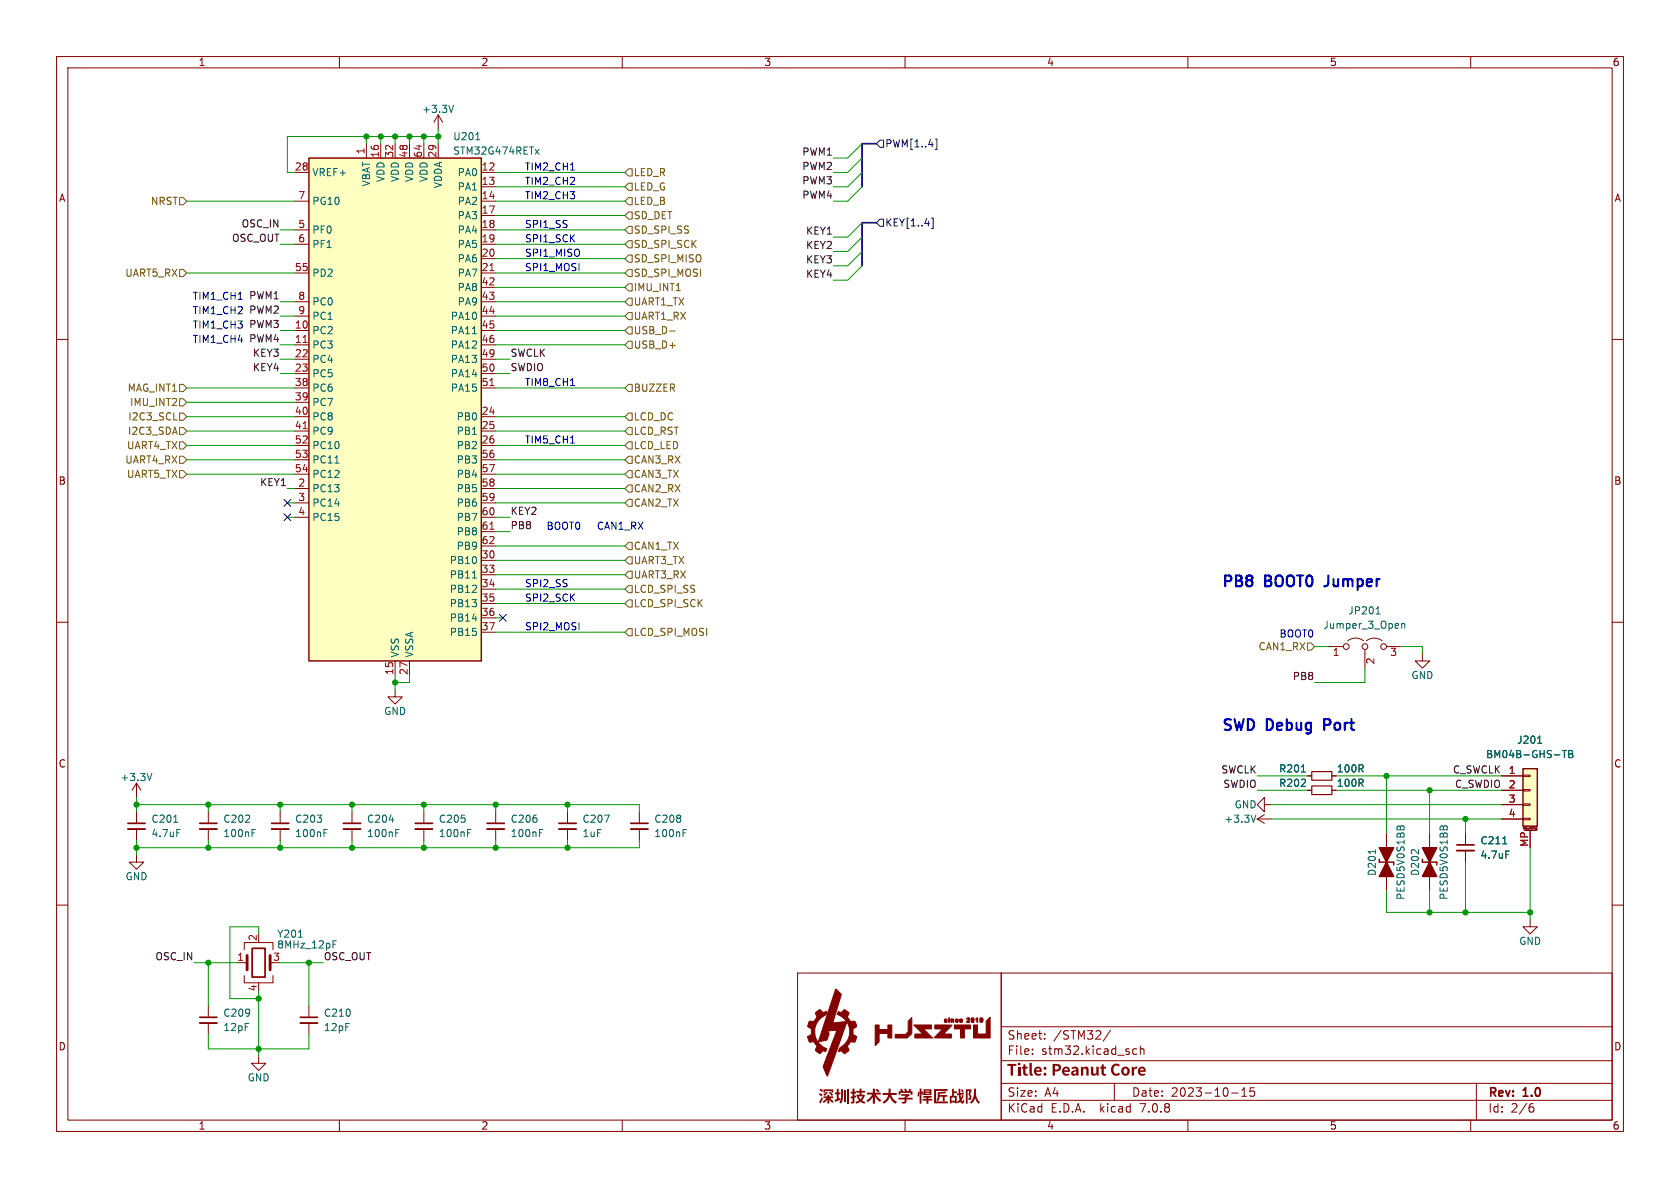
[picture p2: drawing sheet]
<svg xmlns="http://www.w3.org/2000/svg" width="297mm" height="210mm" viewBox="0 0 297 210" stroke-linecap="round" stroke-linejoin="round" font-family="sans-serif">
<g fill="none" stroke="#840000" stroke-width=".18">
<path d="M10 10h277v190h-277zM12 12h273v186h-273zM60 10v2M110 10v2M160 10v2M210 10v2M260 10v2M10 60h2M285 60h2M10 110h2M285 110h2M10 160h2"/>
<path d="M285 160h2M177 172h108v26h-108zM60 198v2M110 198v2M160 198v2M177 194.5h108M177 191.5h108M177 187.5h108M210 198v2M217.7 193.2h1.2M219.5 193.8h.9M219.5 192.7l.5-.4v1.5"/>
<path d="M221.7 192.3h-.7v.7l.2-.1h.5l.1 .3-.1 .5-.2 .1-.5-.1M260 198v2M270.6 195.7h.3l.3 .3-.1 .5-.5 .1M271 195.1l-.4 .1"/>
</g>
<g fill="#840000">
<path d="M178.1 188.1h1.6v.3h-.6v1.7h-.4v-1.7h-.6z"/>
<path d="M181 188.2h.3v.4h.4v.3h-.4v.7l.1 .2h.3v.3h-.5l-.3-.2v-1h-.2v-.3h.2z"/>
<path d="M182 187.9h.4v1.8l.1 .1v.4l-.3-.1-.2-.2z"/>
<path d="M186.1 188.1h1.1l.4 .5-.1 .4-.2 .2-.8 .2v.7h-.4v-1.7h.4v.7l.5-.1 .2-.4-.3-.2h-.8z"/>
<path d="M194.8 188.2h.3v.4h.4v.3h-.4v.7l.1 .2h.3l.1 .3h-.5l-.3-.2-.1-1h-.2v-.3h.2z"/>
<path d="M196.7 188.3l.7-.3 .6 .3-.2 .2-.3-.1h-.4l-.3 .6 .2 .6 .4 .2 .4-.2 .2 .3-.2 .2h-.7l-.5-.4-.2-.8z"/>
<circle cx="180.2" cy="188.1" r=".23"/>
</g>
<path d="M141 172h36v26h-36zM177 181.5h108M182.5 186.3v.1M182.5 185.5v.1M184.7 183.6v.1M184.7 182.8v.1M196.3 182.1l-1.3 2M197 191.5v3M201 185.5l-.5-.1-.3 .3v.4l.2 .2h.6M201.6 185.5l.2-.1 .4 .1v.9M201.6 184.9v1.5M261 191.5v6.5" fill="none" stroke="#840000" stroke-width=".18"/>
<g fill="#840000" stroke="#840000" stroke-width=".18">
<path d="M147.8 174.8l.9 1-1.4 5 2.3-.3a3.4 3.4 0 0 0-1.6-1.2 .39 .39 0 0 1 .2-.4 .39 .39 0 0 1 .5 .1l.6-.5 .3 .2 .5 .4-.3 .7a1.07 1.07 0 0 0 .8 .8 .67 .67 0 0 1 .7 .2 .67 .67 0 0 1 0 .8l-.5 .3v.5a.77 .77 0 0 0 .7 .9l-.1 .4a.54 .54 0 0 1-.3 .5 .54 .54 0 0 1-.6 0l-.7 .8 .3 .7-.3 .3a.41 .41 0 0 1-.4 .3 .41 .41 0 0 1-.4-.3l-.3-.3-.3 .2a.57 .57 0 0 1 .3-.8 3.2 3.2 0 0 0 1-4.5l-3.4 9.6-.3-.5a1.51 1.51 0 0 1-.3-1.6l2.2-6-1.6 .2 .3 .4-.2 .6a.65 .65 0 0 1-.8 .7l-.9 .2z"/>
<path d="M144.3 178.9l.6-.5 .6 .6 .6-.2a.65 .65 0 0 1-.4 .8 3.2 3.2 0 0 0-1.7 3.1 3.2 3.2 0 0 0 2.2 2.7l-.3 .5a.69 .69 0 0 0-.9 .3 .76 .76 0 0 1-.7-.4 .76 .76 0 0 1 .1-.9l-.5-.8-.7 .1-.2-.1-.2-.9 .6-.3v-1l-.3-.2a.37 .37 0 0 1-.3-.3 .37 .37 0 0 1 .1-.4 .5 .5 0 0 1 .3-.5 .5 .5 0 0 1 .5 .1l.8-.8-.3-.6z"/>
<path d="M154.7 181.2h.7v.8h1.6v-.8h.7v2.3h-.7v-.8h-1.6v1.5l-.7 .6z"/>
<path d="M161.2 179.9v2.8l-.8 .8h-2.1v-.7h1.8l.4-.4 .1-1.9z"/>
<path d="M161.5 181.2h3.2v.7h-1.4l1.6 1.6h-3.2v-.7h1.4z"/>
<path d="M165.3 181.2h3l-1.5 1.6h1.4v.7h-3l1.4-1.6h-1.3z"/>
<path d="M168.7 181.2h2.9v.7h-1.1v1.6h-.7v-1.6h-1.1z"/>
<path d="M172.1 181.2h.7v1.6h1.5v-2.3l.7-.7v3.7h-2.9z"/>
<path d="M167 180.2l.3-.1 .1 .2a.27 .27 0 0 1 0 .4 .27 .27 0 0 1-.4 0l-.1-.1 .3-.1-.2-.2h.3h-.3z"/>
<path d="M167.7 180.2h.2l-.1 .5a.34 .34 0 0 1-.1-.5z"/>
<path d="M168.1 180.1h.5v.7l-.2-.5-.1 .4h-.2z"/>
<path d="M169 180.2h.4v.2h-.3v.2l.3-.1a.25 .25 0 0 1-.2 .3 .25 .25 0 0 1-.3-.2z"/>
<path d="M169.6 180.2l.3-.1 .2 .1 .1 .3h-.4l.4 .1-.3 .2a.32 .32 0 0 1-.3-.5h.3h-.3z"/>
<path d="M170.9 180h.5v.3l-.3 .3 .3 .1h-.5l.3-.5v-.1l-.3 .1z"/>
<path d="M171.7 180l.1-.1a.45 .45 0 0 1 .4 .4 .45 .45 0 0 1-.2 .5l-.3-.2v-.2h.1l.2 .2v-.3l-.1-.2-.1 .3h-.1z"/>
<path d="M172.6 180.1l.2-.2a.64 .64 0 0 1-.1 .8v-.5h-.2z"/>
<path d="M173.3 180a.39 .39 0 0 1 .5 .1 .39 .39 0 0 1-.1 .5l-.2 .2-.3-.2 .4-.1h-.4h.2l-.2-.3 .3 .1 .1-.1-.1-.1-.3 .1z"/>
<path d="M167.8 179.9v.1z"/>
</g>
<g fill="#840000">
<path d="M145.6 192.6h1.7v.5h-.3v-.2h-1.1v.2h-.3z"/>
<path d="M146.1 193l.3 .1-.6 .6-.3-.2z"/>
<path d="M146.5 193.1l.2-.1 .6 .6-.3 .1z"/>
<path d="M145 192.5l.5 .2-.2 .3-.4-.3z"/>
<path d="M144.9 193.2l.5 .3-.1 .3-.5-.3z"/>
<path d="M145.3 193.9l.2 .3-.4 .9-.3-.3z"/>
<path d="M145.6 193.8h.7v-.3h.3v.3h.7v.3h-.5l.6 .6-.2 .3-.6-.6v.7h-.3v-.7l-.5 .5a.15 .15 0 0 1-.2 .1 .15 .15 0 0 1-.1-.2l-.1-.1 .7-.6h-.5z"/>
</g>
<path d="M149.4 192.7v2" fill="none" stroke="#840000" stroke-width=".32"/>
<path d="M149.9 192.5v2.6" fill="none" stroke="#840000" stroke-width=".34"/>
<g fill="#840000">
<path d="M148.7 192.5h.3l-.1 2.1a.27 .27 0 0 1 0 .3 .27 .27 0 0 1-.3 .1 .19 .19 0 0 1-.2-.2 .19 .19 0 0 1 .1-.2l.2-.6z"/>
<path d="M147.9 192.5h.4v.6h.3v.3h-.3v.8l.2-.1 .1 .3-.9 .4-.1-.4 .3-.1v-.9h-.3v-.3h.3z"/>
<path d="M151.4 192.8h.6v-.4h.3v.4h.6v.3h-.6v.4l.6 .1-.3 .7a.24 .24 0 0 0-.1 .3 .24 .24 0 0 0 .3 .1l.2 .1-.2 .3-.7-.3-.7 .3-.2-.3 .7-.3-.4-.7h.3l.1 .2a.24 .24 0 0 0 .2 .3 .24 .24 0 0 0 .3-.3l.1-.2h-1.1v-.3h.6v-.4h-.6z"/>
<path d="M150.7 192.4h.4v.6h.2v.3h-.2v.4h.2l.1 .3h-.3l-.1 .9-.2 .2a.22 .22 0 0 1-.3 0 .22 .22 0 0 1-.1-.3l.3-.1v-.6l-.3 .1v-.3l.3-.1v-.5h-.3v-.3h.3z"/>
<path d="M154.8 192.7l.2-.2 .5 .4-.3 .2z"/>
<path d="M153.3 193.1h1v-.7h.4v.7h1v.4h-.9l.7 .7a.23 .23 0 0 1 .2 .2 .23 .23 0 0 1 0 .2 .2 .2 0 0 1-.2 .2 .2 .2 0 0 1-.2-.2l-.6-.8v1.3h-.4v-1.2l-.6 .7a.24 .24 0 0 1-.3 .2 .24 .24 0 0 1-.2-.3l.6-.5 .4-.5h-.9z"/>
<path d="M156 193.2h1.1v-.8h.4l-.1 .8h1.1v.4h-1l.3 .6 .5 .4a.23 .23 0 0 1 .2 .2 .23 .23 0 0 1-.1 .3l-.7-.5-.4-.7-.6 .9a.36 .36 0 0 1-.6 .2l-.1-.2 .7-.5 .3-.7h-1z"/>
<path d="M159.3 193.4h1.4l.2 .2-.7 .5h1.1v.3h-1.1v.6l-.7 .1-.1-.3h.5v-.4h-1.1v-.3h1.1v-.2l.3-.2h-.9z"/>
<path d="M159.1 192.6l.3-.1 .2 .3-.1 .1h.5l-.2-.4 .3-.1 .2 .4-.1 .1h.3l.3-.4 .3 .1-.2 .3h.4v.6h-.3v-.3h-1.8v.3h-.3v-.6h.4z"/>
<path d="M163.2 193.7h1.5v.3h-.6v.2h.7v.4h-.7v.5h-.3v-.5h-.7v-.4h.7v-.2h-.6z"/>
<path d="M162.6 192.4h.3v.6l.2-.1 .2 .5v-.2h.3v.1h.7v-.1h-1v-.4h.3v.2h.7v-.2h-1v-.2h1.4v1h-1.4v-.1l-.3 .1-.1-.4v1.9h-.3z"/>
<path d="M162.3 193h.3l-.2 .8h-.2z"/>
<path d="M165.8 193.1l1.3-.2 .2 .3-1.2 .1v.3h1.4v.3h-.5v.8h-.3v-.8h-.6l-.2 .6a.19 .19 0 0 1-.2 .1 .19 .19 0 0 1 0-.3z"/>
<path d="M165.1 192.5h2.4v.3h-2v1.9h2.1v.3h-2.5z"/>
<path d="M168.3 192.5h.3v.4h.6v.3h-.6v.5h.5v1.1l.5-.4-.1-.8h-.3v-.3h.3v-.8h.3v.7l.6-.1v.3l-.6 .1 .1 .6 .2-.6 .3 .2-.4 .8 .1 .2 .1-.4 .1 .1a.37 .37 0 0 1 0 .6 .37 .37 0 0 1-.6-.3l-.1 .2a.23 .23 0 0 1-.3 .1 .23 .23 0 0 1-.2-.2v.2h-.3v-.1h-.6v.2h-.3v-1.1h.3v.6h.6v-.6h-.9v-.3h.4z"/>
<path d="M169.9 192.7l.2-.2 .3 .4-.3 .2z"/>
<path d="M170.7 192.6l.8-.1 .3 .2-.3 .7 .2 .4v.4l-.2 .2-.3 .1-.1-.4 .3-.1-.2-.5 .2-.6h-.3v2.2h-.4z"/>
<path d="M172.2 192.5h.3l.1 1.3 .3 .6 .4 .5h-.1a.2 .2 0 0 1-.3 .2 .2 .2 0 0 1-.1-.2l-.4-.8-.4 .8a.23 .23 0 0 1-.3 .2 .23 .23 0 0 1-.2-.3l.6-.8z"/>
</g>
<g fill="none" stroke="#840000" stroke-width=".18">
<path d="M52.1 30.5h2.5M52.1 35.6h2.5M64.8 25.4v2.5M67.3 25.4v2.5M69.8 25.4v2.5M72.4 25.4v2.5M74.9 25.4v2.5M77.5 20.3l-.8 1.3M77.5 20.3v2.6M77.5 25.4v2.5M77.5 20.3l.7 1.3M85.1 30.5h2.5"/>
<path d="M85.1 33h2.5M85.1 35.6h2.5M85.1 38.1h2.5M52.1 58.4h2.5M52.1 40.6h2.5M52.1 43.2h2.5M52.1 48.3h2.5M52.1 53.3h2.5M52.1 55.9h2.5M85.1 58.4h2.5M85.1 40.6h2.5M85.1 43.2h2.5"/>
<path d="M85.1 45.7h2.5M85.1 48.3h2.5M85.1 50.8h2.5M85.1 53.3h2.5M85.1 55.9h2.5M52.1 61h2.5M52.1 63.5h2.5M52.1 66h2.5M52.1 73.7h2.5M52.1 76.2h2.5M52.1 78.7h2.5M52.1 68.6h2.5"/>
<path d="M52.1 71.1h2.5M85.1 61h2.5M85.1 63.5h2.5M85.1 66h2.5M85.1 73.7h2.5M85.1 76.2h2.5M85.1 78.7h2.5M85.1 68.6h2.5M52.1 86.4h2.5M52.1 88.9h2.5M52.1 91.4h2.5M52.1 81.3h2.5"/>
<path d="M52.1 83.8h2.5M85.1 86.4h2.5M85.1 88.9h2.5M85.1 99.1h2.5M85.1 91.4h2.5M85.1 81.3h2.5M85.1 83.8h2.5M85.1 94h2.5M85.1 96.5h2.5M69.8 116.8v2.6M72.4 116.8v2.6M85.1 101.6h2.5"/>
<path d="M85.1 104.1h2.5M85.1 106.7h2.5M85.1 109.2h2.5M85.1 111.8h2.5M234.9 114.3h2.6M238.3 113.3a2.26 2.26 0 0 1 2.7 0M241.3 114.8v3.3M241.6 113.3a2.26 2.26 0 0 1 2.7 0M245.1 114.3h2.5M251.5 115.6v1.2h1.2l-1.2 1.3-1.3-1.3h1.3M24.1 138.4l-.7 1.3M24.1 138.4v2.6"/>
<path d="M24.1 138.4l.8 1.3M69.8 121.9v1.3h1.3l-1.3 1.3-1.2-1.3h1.2M231.1 137.2h.8M231.1 139.7h.8M235.5 137.2h.7M235.5 139.7h.7M265.4 137.2h3.8M265.4 139.7h3.8M269.2 139.6h1.3v.2h-1.3zM269.2 137h1.3v.3h-1.3zM24.1 151.1v1.3h1.3l-1.3 1.3-1.2-1.3h1.2M24.1 143.5v2"/>
<path d="M24.1 146.6v2M36.8 143.5v2M36.8 146.6v2M49.5 143.5v2M49.5 146.6v2M62.2 143.5v2M62.2 146.6v2M74.9 143.5v2M74.9 146.6v2M87.6 143.5v2M87.6 146.6v2M100.3 143.5v2"/>
<path d="M100.3 146.6v2M113 143.5v2M113 146.6v2M222.2 144.8l1.3 .7M222.2 144.8h2.6M223.5 142.2v-1.2l-1.3 1.2 1.3 1.3v-1.3h1.3M223.5 144l-1.3 .8M245.1 147.3v2.6M245.1 151.1v2.6M245.1 154.9v2.6M252.7 147.3v2.6M252.7 151.1v2.6"/>
<path d="M252.7 154.9v2.6M259.1 147.3v2.1M259.1 150.4v2M265.4 144.8h3.8M265.4 142.2h3.8M269.2 144.7h1.3v.2h-1.3zM269.2 142.1h1.3v.3h-1.3zM269.3 146.6v-.4l.1 .3 .2-.3v.4M269.5 146.8h2M270.5 146.8v3.1M270.8 146.2v.3M271 146.2h.1"/>
<path d="M271 146.2v.1M271.5 146.7h.2M271.5 146.4v.2h.2M271.6 146.4h-.1M271.7 146.3l-.1 .1M271.7 146.3v.1M271.7 146.7h.1M271.7 146.3v.4M271.7 146.6h.1M36.8 177.8v2M41.9 170.2h1.8M43.2 172.5v1.2h5.1v-1.2"/>
<path d="M43.2 167.9v-1.3h5.1v1.3M45.7 173.7v.3M54.6 177.8v2M270.5 162.6v1.2h1.3l-1.3 1.3-1.3-1.3h1.3M36.8 180.8v2.1M45.7 186.7v1.3h1.3l-1.3 1.2-1.3-1.2h1.3M54.6 180.8v2.1"/>
<circle cx="238" cy="114.3" r=".51"/>
<circle cx="241.3" cy="114.3" r=".51"/>
<circle cx="244.6" cy="114.3" r=".51"/>
</g>
<path d="M231.9 136.4h3.6v1.5h-3.6zM231.9 138.9h3.6v1.6h-3.6z" fill="none" stroke="#840000" stroke-width=".2"/>
<g fill="none" stroke="#006464" stroke-width=".18">
<path d="M80.2 18.6l-.4 1.3M84.1 24.7h.7M94.6 26.4l.7 .8M95.3 26.4l-.7 .8M83.5 59h.7M59.2 81.9h.7M83.5 102.2h.7M243.3 108.5h.7M243.5 107.4l.1-.1v1.2M247.8 110.2v.9M247.8 110.3l.2-.1 .3 .1v.8M26.9 136.7l-.5 1.3"/>
<path d="M230.1 136.5h.7M271.8 131.4h.8M276.2 132.7h.7M276.6 132.7v1.2M277.3 132.7h.5l.2 .2-.2 .4 .2 .1 .1 .3-.3 .2h-.5zM277.3 133.3h.5M30.7 145.4h.7M31.3 146.6h.6M44.6 146.6h.6M44.6 147.2h.4M57.3 146.6h.6M57.3 147.2h.4"/>
<path d="M68.8 144.9h.8M70 146.6h.6M70 147.2h.4M82.7 146.6h.6M82.7 147.2h.4M95.4 146.6h.6M95.4 147.2h.4M106.9 144.1h.8l-.5 1.3M120.8 146.6h.6M120.8 147.2h.4M222 144.1l-.4 1.3M243.1 150.2v.7"/>
<path d="M248.2 146.2l-.1-.2h-.3l-.2 .3-.3-.3-.3 .3M255.8 146.2l-.1-.2h-.3l-.2 .3-.3-.3-.3 .3M265.7 149.2h.7M266.2 150.4h.6M52.8 165.7h.7M58.9 166.9h.4M58.9 166.3h.6"/>
</g>
<path d="M22.6 145.5h3.1M35.3 145.5h3.1M48 145.5h3.1M60.7 145.5h3.1M73.4 145.5h3.1M86.1 145.5h3.1M98.8 145.5h3.1M111.5 145.5h3.1M257.6 149.4h3M35.3 179.8h3.1M44.6 167.6h2.3v5.1h-2.3zM53.1 179.8h3" fill="none" stroke="#840000" stroke-width=".3"/>
<path d="M43.7 168.9v2.6M47.8 168.9v2.6" fill="none" stroke="#840000" stroke-width=".51"/>
<path d="M54.6 27.9h30.5v88.9h-30.5zM269.2 135.9h2.6v10.2h-2.6zM243.8 152.4h2.6v.5M251.5 152.4h2.5v.5" fill="none" stroke="#840000" stroke-width=".25"/>
<g fill="#840000" stroke="#840000" stroke-width=".25">
<path d="M245.1 152.4l1.3 2.5h-2.6z"/>
<path d="M243.8 149.9h2.6l-1.3 2.5z"/>
<path d="M252.7 152.4l1.3 2.5h-2.5z"/>
<path d="M251.5 149.9h2.5l-1.3 2.5z"/>
</g>
<path d="M22.6 146.6h3.1M35.3 146.6h3.1M48 146.6h3.1M60.7 146.6h3.1M73.4 146.6h3.1M86.1 146.6h3.1M98.8 146.6h3.1M111.5 146.6h3.1M257.6 150.4h3M35.3 180.8h3.1M53.1 180.8h3" fill="none" stroke="#840000" stroke-width=".33"/>
<g fill="#ffffc2" stroke="#ffffc2" stroke-width=".18">
<path d="M269.2 135.9h2.6v10.2h-2.6z"/>
<path d="M54.6 27.9h30.5v88.9h-30.5z"/>
</g>
<path d="M86.6 47.8h.7M53.6 60.5h.7M53.6 75.8h.7M86.6 68.2h.7M86.6 93.6h.7" fill="none" stroke="#a90000" stroke-width=".18"/>
<g fill="none" stroke="#725600" stroke-width=".18">
<path d="M31.7 34.9h.7l.6 .7-.6 .6h-.7zM110.5 33l.6-.6h.7v1.3h-.7zM110.5 38.1l.6-.6h.7v1.2h-.7zM111.1 29.8h.7v1.3h-.7l-.6-.6zM111.1 34.9h.7v1.3h-.7l-.6-.6zM31.7 47.6h.7l.6 .7-.6 .6h-.7zM110.5 50.8l.6-.6h.7v1.2h-.7zM110.5 45.7l.6-.6h.7v1.3h-.7zM110.5 55.9l.6-.7h.7v1.3h-.7zM111.1 57.8h.7v1.3h-.7l-.6-.7zM111.1 40h.7v1.3h-.7l-.6-.7zM111.1 42.5h.7v1.3h-.7l-.6-.6z"/>
<path d="M111.1 52.7h.7v1.3h-.7l-.6-.7zM111.1 47.6h.7v1.3h-.7l-.6-.6zM118.4 58.5h1M30.7 74.2h.6M31.7 67.9h.7l.6 .7-.6 .6h-.7zM31.7 75.6h.7l.6 .6-.6 .6h-.7zM31.7 73h.7l.6 .7-.6 .6h-.7zM31.7 78.1h.7l.6 .6-.6 .7h-.7zM31.7 70.5h.7l.6 .6-.6 .7h-.7zM110.5 73.7l.6-.7h.7v1.3h-.7zM110.5 68.6l.6-.7h.7v1.3h-.7zM110.5 78.7l.6-.6h.7v1.3h-.7z"/>
<path d="M110.5 61l.6-.7h.7v1.3h-.7zM111.1 75.6h.7v1.2h-.7l-.6-.6zM31.7 80.6h.7l.6 .7-.6 .6h-.7zM31.7 83.2h.7l.6 .6-.6 .7h-.7zM110.5 96.5l.6-.6h.7v1.3h-.7zM110.5 83.8l.6-.6h.7v1.3h-.7zM111.1 88.3h.7v1.2h-.7l-.6-.6zM111.1 85.7h.7v1.3h-.7l-.6-.6zM111.1 80.6h.7v1.3h-.7l-.6-.6zM111.1 98.4h.7v1.3h-.7l-.6-.6zM110.5 106.7l.6-.7h.7v1.3h-.7zM111.1 103.5h.7v1.3h-.7l-.6-.7z"/>
<path d="M111.1 101h.7v1.2h-.7l-.6-.6zM111.1 111.1h.7v1.3h-.7l-.6-.6zM231.1 113.7h.7l.6 .6-.6 .6h-.7z"/>
</g>
<path d="M154.9 39.4l.7-.7h.6v1.3h-.6zM154.9 25.4l.7-.6h.6v1.2h-.6zM164.7 38.6h.3v1.8h-.3M165.3 24.6h.3v1.8h-.3M50.2 90.8l1.2 1.2M50.2 88.3l1.2 1.2M51.4 90.8l-1.2 1.2M51.4 88.3l-1.2 1.2M88.3 108.6l1.2 1.2M89.5 108.6l-1.2 1.2" fill="none" stroke="#000084" stroke-width=".18"/>
<path d="M100.9 30.1h.7M42.1 52.9h.7M100.9 68.2h.7M100.9 78.3h.7" fill="none" stroke="#0000c2" stroke-width=".18"/>
<path d="M234.1 103.6h.2M234.1 128.1h.7M234.8 127.1h-.7v1.9" fill="none" stroke="#0000c2" stroke-width=".38"/>
<path d="M154.9 25.4h-2.5v7.6M154.9 39.4h-2.5v7.6" fill="none" stroke="#000084" stroke-width=".3"/>
<g fill="none" stroke="#009600" stroke-width=".18">
<path d="M33 35.6h19.1M64.8 24.1v1.3M67.3 24.1v1.3M69.8 24.1v1.3M72.4 24.1v1.3M74.9 24.1v1.3M77.5 22.9v2.5M77.5 24.1h-26.7v6.4h1.3M87.6 35.6h22.9M87.6 30.5h22.9M87.6 38.1h22.9M87.6 33h22.9"/>
<path d="M152.4 33l-2.5 2.6h-2.6M152.4 27.9l-2.5 2.6h-2.6M152.4 30.5l-2.5 2.5h-2.6M152.4 25.4l-2.5 2.5h-2.6M152.4 39.4l-2.5 2.5h-2.6M33 48.3h19.1M49.5 43.2h2.6M49.5 40.6h2.6M49.5 53.3h2.6M49.5 55.9h2.6M49.5 58.4h2.6M87.6 43.2h22.9"/>
<path d="M87.6 40.6h22.9M87.6 48.3h22.9M87.6 45.7h22.9M87.6 53.3h22.9M87.6 50.8h22.9M87.6 55.9h22.9M87.6 58.4h22.9M152.4 41.9l-2.5 2.6h-2.6M152.4 47l-2.5 2.5h-2.6M152.4 44.5l-2.5 2.5h-2.6M33 68.6h19.1M33 78.7h19.1"/>
<path d="M33 73.7h19.1M33 76.2h19.1M33 71.1h19.1M49.5 66h2.6M49.5 63.5h2.6M49.5 61h2.6M87.6 68.6h22.9M87.6 66h2.6M87.6 63.5h2.6M87.6 61h22.9M87.6 78.7h22.9M87.6 73.7h22.9"/>
<path d="M87.6 76.2h22.9M33 83.8h19.1M33 81.3h19.1M50.8 91.4h1.3M50.8 88.9h1.3M50.8 86.4h1.3M87.6 91.4h2.6M87.6 94h2.6M87.6 83.8h22.9M87.6 88.9h22.9M87.6 81.3h22.9M87.6 86.4h22.9"/>
<path d="M87.6 99.1h22.9M87.6 96.5h22.9M69.8 119.4v2.5M72.4 119.4v1.3h-2.6M87.6 104.1h22.9M87.6 101.6h22.9M87.6 111.8h22.9M87.6 106.7h22.9M87.6 109.2h1.3M232.4 114.3h2.5M241.3 118.1v2.6h-8.9M247.6 114.3h3.9v1.3"/>
<path d="M222.2 139.7h8.9M222.2 137.2h8.9M236.2 139.7h29.2M236.2 137.2h29.2M245.1 137.2v10.1M252.7 139.7v7.6M24.1 142.2h88.9v1.3M24.1 141v2.5M24.1 148.6v2.5M36.8 142.2v1.3M36.8 148.6v1.3M49.5 142.2v1.3"/>
<path d="M49.5 148.6v1.3M62.2 142.2v1.3M62.2 148.6v1.3M74.9 142.2v1.3M74.9 148.6v1.3M87.6 142.2v1.3M87.6 148.6v1.3M100.3 142.2v1.3M100.3 148.6v1.3M113 148.6v1.3h-88.9M224.8 142.2h40.6M224.8 144.8h40.6"/>
<path d="M245.1 157.5v3.8h25.4M252.7 157.5v3.8M259.1 144.8v2.5M259.1 152.4v8.9M270.5 149.9v12.7M34.3 170.2h7.6M36.8 170.2v7.6M45.7 165.1v-1.3h-5.1v12.7h5.1M45.7 175.3v11.4M49.5 170.2h7.6M54.6 170.2v7.6M36.8 182.9v2.5h17.8v-2.5"/>
</g>
<g fill="#009600" stroke="#009600" stroke-width=".18">
<circle cx="245.1" cy="137.2" r=".46"/>
<circle cx="252.7" cy="139.7" r=".46"/>
<circle cx="270.5" cy="161.3" r=".46"/>
<circle cx="259.1" cy="161.3" r=".46"/>
<circle cx="259.1" cy="144.8" r=".46"/>
<circle cx="252.7" cy="161.3" r=".46"/>
<circle cx="49.5" cy="149.9" r=".46"/>
<circle cx="100.3" cy="142.2" r=".46"/>
<circle cx="87.6" cy="142.2" r=".46"/>
<circle cx="100.3" cy="149.9" r=".46"/>
<circle cx="69.8" cy="120.7" r=".46"/>
<circle cx="62.2" cy="149.9" r=".46"/>
<circle cx="74.9" cy="149.9" r=".46"/>
<circle cx="87.6" cy="149.9" r=".46"/>
<circle cx="74.9" cy="142.2" r=".46"/>
<circle cx="62.2" cy="142.2" r=".46"/>
<circle cx="45.7" cy="176.5" r=".46"/>
<circle cx="36.8" cy="149.9" r=".46"/>
<circle cx="45.7" cy="185.4" r=".46"/>
<circle cx="24.1" cy="149.9" r=".46"/>
<circle cx="24.1" cy="142.2" r=".46"/>
<circle cx="54.6" cy="170.2" r=".46"/>
<circle cx="36.8" cy="170.2" r=".46"/>
<circle cx="36.8" cy="142.2" r=".46"/>
<circle cx="49.5" cy="142.2" r=".46"/>
<circle cx="69.8" cy="24.1" r=".46"/>
<circle cx="67.3" cy="24.1" r=".46"/>
<circle cx="64.8" cy="24.1" r=".46"/>
<circle cx="74.9" cy="24.1" r=".46"/>
<circle cx="72.4" cy="24.1" r=".46"/>
<circle cx="77.5" cy="24.1" r=".46"/>
</g>
<text font-size="2.8" fill="#840000" x="178" y="191.3">Title: Peanut Core</text>
<g font-size="2.7" fill="#0000c2">
<text x="215.9" y="103.9">PB8</text>
<text x="223.7" y="103.9">BOOT0</text>
<text x="235.1" y="103.9">Jumper</text>
<text x="215.9" y="129.3">SWD</text>
<text x="224" y="129.3">Debug</text>
<text x="234.9" y="129.3">Port</text>
</g>
<g font-size="2.1" fill="#840000">
<text x="178" y="184">Sheet:</text>
<text x="186.2" y="184">/STM32/</text>
<text x="178" y="186.7">File:</text>
<text x="184.1" y="186.7">stm32.kicad_sch</text>
<text x="178" y="196.9">KiCad</text>
<text x="178" y="194.1">Size:</text>
<text x="184.7" y="194.1">A4</text>
<text x="185.7" y="196.9">E.D.A.</text>
<text x="194.6" y="196.9">kicad</text>
<text x="200" y="194.1">Date:</text>
<text x="201.8" y="196.9">7.0.8</text>
<text x="207" y="194.1">2023-10-15</text>
<text x="263" y="194.3">Rev:</text>
<text x="263" y="196.9">Id:</text>
<text x="267.1" y="196.9">2/6</text>
<text x="269.4" y="194.3">1.0</text>
</g>
<g font-size="1.8" fill="#840000">
<text x="35" y="11.9">1</text>
<text x="85" y="11.9">2</text>
<text x="135" y="11.9">3</text>
<text x="185" y="11.9">4</text>
<text x="235" y="11.9">5</text>
<text x="285" y="11.9">6</text>
<text x="10.3" y="35.9">A</text>
<text x="285.3" y="35.9">A</text>
<text x="10.3" y="85.9">B</text>
<text x="285.3" y="85.9">B</text>
<text x="10.3" y="135.9">C</text>
<text x="285.3" y="135.9">C</text>
<text x="10.3" y="185.9">D</text>
<text x="285.3" y="185.9">D</text>
<text x="35" y="199.9">1</text>
<text x="85" y="199.9">2</text>
<text x="135" y="199.9">3</text>
<text x="185" y="199.9">4</text>
<text x="235" y="199.9">5</text>
<text x="285" y="199.9">6</text>
</g>
<g font-size="1.8" fill="#006464">
<text x="74.5" y="20.2">+3.3V</text>
<text x="80" y="27.5">STM32G474RETx</text>
<text x="80" y="25">U201</text>
<text x="55.1" y="31.3">VREF+</text>
<text x="65.6" y="33.1" transform="rotate(-90 65.6 33.1)">VBAT</text>
<text x="68.2" y="32.3" transform="rotate(-90 68.2 32.3)">VDD</text>
<text x="70.7" y="32.3" transform="rotate(-90 70.7 32.3)">VDD</text>
<text x="73.3" y="32.3" transform="rotate(-90 73.3 32.3)">VDD</text>
<text x="75.8" y="32.3" transform="rotate(-90 75.8 32.3)">VDD</text>
<text x="78.3" y="33.4" transform="rotate(-90 78.3 33.4)">VDDA</text>
<text x="80.8" y="31.3">PA0</text>
<text x="80.8" y="33.9">PA1</text>
<text x="55.1" y="41.5">PF0</text>
<text x="55.1" y="36.4">PG10</text>
<text x="80.8" y="36.4">PA2</text>
<text x="80.8" y="39">PA3</text>
<text x="80.8" y="41.5">PA4</text>
<text x="55.1" y="44">PF1</text>
<text x="80.8" y="44">PA5</text>
<text x="80.8" y="46.6">PA6</text>
<text x="55.1" y="49.1">PD2</text>
<text x="80.8" y="49.1">PA7</text>
<text x="80.8" y="51.7">PA8</text>
<text x="55.1" y="59.3">PC2</text>
<text x="55.1" y="54.2">PC0</text>
<text x="55.1" y="56.7">PC1</text>
<text x="79.6" y="56.7">PA10</text>
<text x="79.6" y="59.3">PA11</text>
<text x="80.8" y="54.2">PA9</text>
<text x="55.1" y="61.8">PC3</text>
<text x="55.1" y="64.4">PC4</text>
<text x="79.6" y="61.8">PA12</text>
<text x="79.6" y="64.4">PA13</text>
<text x="55.1" y="66.9">PC5</text>
<text x="55.1" y="69.4">PC6</text>
<text x="55.1" y="72">PC7</text>
<text x="79.6" y="66.9">PA14</text>
<text x="79.6" y="69.4">PA15</text>
<text x="55.1" y="74.5">PC8</text>
<text x="55.1" y="77.1">PC9</text>
<text x="80.6" y="74.5">PB0</text>
<text x="80.6" y="77.1">PB1</text>
<text x="55.1" y="79.6">PC10</text>
<text x="55.1" y="82.1">PC11</text>
<text x="80.6" y="79.6">PB2</text>
<text x="80.6" y="82.1">PB3</text>
<text x="55.1" y="87.2">PC13</text>
<text x="55.1" y="89.8">PC14</text>
<text x="55.1" y="84.7">PC12</text>
<text x="80.6" y="84.7">PB4</text>
<text x="80.6" y="87.2">PB5</text>
<text x="80.6" y="89.8">PB6</text>
<text x="55.1" y="92.3">PC15</text>
<text x="80.6" y="92.3">PB7</text>
<text x="80.6" y="94.8">PB8</text>
<text x="79.4" y="99.9">PB10</text>
<text x="80.6" y="97.4">PB9</text>
<text x="79.4" y="102.5">PB11</text>
<text x="79.4" y="105">PB12</text>
<text x="79.4" y="107.5">PB13</text>
<text x="79.4" y="110.1">PB14</text>
<text x="79.4" y="112.6">PB15</text>
<text x="233.9" y="111.4">Jumper_3_Open</text>
<text x="238.3" y="108.8">JP201</text>
<text x="70.7" y="116.3" transform="rotate(-90 70.7 116.3)">VSS</text>
<text x="73.3" y="116.3" transform="rotate(-90 73.3 116.3)">VSSA</text>
<text x="249.4" y="120.2">GND</text>
<text x="67.8" y="126.6">GND</text>
<text x="268.1" y="131.7">J201</text>
<text x="226" y="136.8">R201</text>
<text x="236.2" y="136.8">100R</text>
<text x="262.6" y="134.2">BM04B-GHS-TB</text>
<text x="21.2" y="138.3">+3.3V</text>
<text x="218.2" y="143.1">GND</text>
<text x="226" y="139.3">R202</text>
<text x="236.2" y="139.3">100R</text>
<text x="26.7" y="145.6">C201</text>
<text x="26.7" y="148.2">4.7uF</text>
<text x="39.4" y="145.6">C202</text>
<text x="39.4" y="148.2">100nF</text>
<text x="52.1" y="145.6">C203</text>
<text x="52.1" y="148.2">100nF</text>
<text x="64.8" y="145.6">C204</text>
<text x="64.8" y="148.2">100nF</text>
<text x="77.5" y="145.6">C205</text>
<text x="77.5" y="148.2">100nF</text>
<text x="90.2" y="145.6">C206</text>
<text x="90.2" y="148.2">100nF</text>
<text x="102.9" y="145.6">C207</text>
<text x="102.9" y="148.2">1uF</text>
<text x="115.6" y="145.6">C208</text>
<text x="115.6" y="148.2">100nF</text>
<text x="216.4" y="145.6">+3.3V</text>
<text x="261.6" y="149.5">C211</text>
<text x="22.1" y="155.8">GND</text>
<text x="243.4" y="155" transform="rotate(-90 243.4 155)">D201</text>
<text x="251.1" y="155" transform="rotate(-90 251.1 155)">D202</text>
<text x="261.6" y="152">4.7uF</text>
<text x="248.5" y="159.2" transform="rotate(-90 248.5 159.2)">PESD5V0S1BB</text>
<text x="256.1" y="159.2" transform="rotate(-90 256.1 159.2)">PESD5V0S1BB</text>
<text x="48.9" y="166">Y201</text>
<text x="48.9" y="167.9">8MHz_12pF</text>
<text x="268.5" y="167.2">GND</text>
<text x="39.4" y="179.9">C209</text>
<text x="57.2" y="179.9">C210</text>
<text x="39.4" y="182.5">12pF</text>
<text x="57.2" y="182.5">12pF</text>
<text x="43.7" y="191.4">GND</text>
</g>
<g font-size="1.8" fill="#a90000">
<text x="64.5" y="27.4" transform="rotate(-90 64.5 27.4)">1</text>
<text x="67.1" y="28" transform="rotate(-90 67.1 28)">16</text>
<text x="69.6" y="28" transform="rotate(-90 69.6 28)">32</text>
<text x="72.1" y="28" transform="rotate(-90 72.1 28)">48</text>
<text x="74.7" y="28" transform="rotate(-90 74.7 28)">64</text>
<text x="77.2" y="28" transform="rotate(-90 77.2 28)">29</text>
<text x="52" y="30.2">28</text>
<text x="52.6" y="35.3">7</text>
<text x="85" y="30.2">12</text>
<text x="85" y="32.8">13</text>
<text x="85" y="35.3">14</text>
<text x="52.6" y="40.4">5</text>
<text x="85" y="37.8">17</text>
<text x="85" y="40.4">18</text>
<text x="52.6" y="42.9">6</text>
<text x="85" y="42.9">19</text>
<text x="85" y="45.5">20</text>
<text x="52" y="48">55</text>
<text x="52.6" y="53.1">8</text>
<text x="85" y="48">21</text>
<text x="85" y="50.5">42</text>
<text x="85" y="53.1">43</text>
<text x="52" y="58.2">10</text>
<text x="52.6" y="55.6">9</text>
<text x="85" y="55.6">44</text>
<text x="85" y="58.2">45</text>
<text x="52" y="60.7">11</text>
<text x="52" y="63.2">22</text>
<text x="52" y="65.8">23</text>
<text x="85" y="60.7">46</text>
<text x="85" y="63.2">49</text>
<text x="85" y="65.8">50</text>
<text x="52" y="68.3">38</text>
<text x="52" y="70.9">39</text>
<text x="85" y="68.3">51</text>
<text x="52" y="73.4">40</text>
<text x="52" y="75.9">41</text>
<text x="85" y="73.4">24</text>
<text x="85" y="75.9">25</text>
<text x="52" y="78.5">52</text>
<text x="52" y="81">53</text>
<text x="52" y="83.6">54</text>
<text x="85" y="78.5">26</text>
<text x="85" y="81">56</text>
<text x="85" y="83.6">57</text>
<text x="52.6" y="86.1">2</text>
<text x="52.6" y="88.6">3</text>
<text x="85" y="86.1">58</text>
<text x="85" y="88.6">59</text>
<text x="52.6" y="91.2">4</text>
<text x="85" y="91.2">60</text>
<text x="85" y="93.7">61</text>
<text x="85" y="98.8">30</text>
<text x="85" y="101.3">33</text>
<text x="85" y="96.3">62</text>
<text x="85" y="103.9">34</text>
<text x="85" y="106.4">35</text>
<text x="85" y="109">36</text>
<text x="85" y="111.5">37</text>
<text x="69.6" y="119.4" transform="rotate(-90 69.6 119.4)">15</text>
<text x="72.1" y="119.4" transform="rotate(-90 72.1 119.4)">27</text>
<text x="235.5" y="116.3">1</text>
<text x="243.3" y="117.5" transform="rotate(-90 243.3 117.5)">2</text>
<text x="245.7" y="116.3">3</text>
<text x="266.6" y="136.9">1</text>
<text x="266.6" y="139.4">2</text>
<text x="266.6" y="142">3</text>
<text x="266.6" y="144.5">4</text>
<text x="270.3" y="149.8" transform="rotate(-90 270.3 149.8)">MP</text>
<text x="45.5" y="166.4" transform="rotate(-90 45.5 166.4)">2</text>
<text x="41.8" y="169.9">1</text>
<text x="48.2" y="169.9">3</text>
<text x="45.5" y="175.3" transform="rotate(-90 45.5 175.3)">4</text>
</g>
<g font-size="1.8" fill="#0f0f0f">
<text x="141.7" y="27.6">PWM1</text>
<text x="141.7" y="35.2">PWM4</text>
<text x="141.7" y="32.7">PWM3</text>
<text x="141.7" y="30.1">PWM2</text>
<text x="42.6" y="40.3">OSC_IN</text>
<text x="142.4" y="41.6">KEY1</text>
<text x="40.9" y="42.8">OSC_OUT</text>
<text x="142.4" y="44.1">KEY2</text>
<text x="142.4" y="46.6">KEY3</text>
<text x="43.9" y="53">PWM1</text>
<text x="142.4" y="49.2">KEY4</text>
<text x="43.9" y="55.5">PWM2</text>
<text x="43.9" y="58.1">PWM3</text>
<text x="43.9" y="60.6">PWM4</text>
<text x="44.6" y="63.2">KEY3</text>
<text x="44.6" y="65.7">KEY4</text>
<text x="90.2" y="63.2">SWCLK</text>
<text x="90.2" y="65.7">SWDIO</text>
<text x="45.9" y="86">KEY1</text>
<text x="90.2" y="93.6">PB8</text>
<text x="90.2" y="91.1">KEY2</text>
<text x="228.5" y="120.3">PB8</text>
<text x="215.8" y="136.8">SWCLK</text>
<text x="256.8" y="136.8">C_SWCLK</text>
<text x="216.2" y="139.4">SWDIO</text>
<text x="257.1" y="139.4">C_SWDIO</text>
<text x="27.4" y="169.8">OSC_IN</text>
<text x="57.1" y="169.8">OSC_OUT</text>
</g>
<g font-size="1.8" fill="#000084">
<text x="156.4" y="26.3">PWM[1..4]</text>
<text x="156.4" y="40.2">KEY[1..4]</text>
</g>
<g font-size="1.8" fill="#0000c2">
<text x="92.7" y="30.2">TIM2_CH1</text>
<text x="92.7" y="32.8">TIM2_CH2</text>
<text x="92.7" y="35.3">TIM2_CH3</text>
<text x="92.7" y="40.4">SPI1_SS</text>
<text x="92.7" y="45.5">SPI1_MISO</text>
<text x="92.7" y="42.9">SPI1_SCK</text>
<text x="34" y="53.1">TIM1_CH1</text>
<text x="92.7" y="48">SPI1_MOSI</text>
<text x="34" y="58.2">TIM1_CH3</text>
<text x="34" y="55.6">TIM1_CH2</text>
<text x="34" y="60.7">TIM1_CH4</text>
<text x="92.7" y="68.3">TIM8_CH1</text>
<text x="92.7" y="78.5">TIM5_CH1</text>
<text x="96.5" y="93.7">BOOT0</text>
<text x="105.4" y="93.7">CAN1_RX</text>
<text x="92.7" y="106.4">SPI2_SCK</text>
<text x="92.7" y="103.9">SPI2_SS</text>
<text x="92.7" y="111.5">SPI2_MOSI</text>
<text x="226.1" y="112.8">BOOT0</text>
</g>
<g font-size="1.8" fill="#725600">
<text x="112" y="31.3">LED_R</text>
<text x="112" y="33.9">LED_G</text>
<text x="26.6" y="36.4">NRST</text>
<text x="112" y="36.4">LED_B</text>
<text x="112" y="39">SD_DET</text>
<text x="112" y="41.5">SD_SPI_SS</text>
<text x="112" y="44">SD_SPI_SCK</text>
<text x="112" y="46.6">SD_SPI_MISO</text>
<text x="22" y="49.1">UART5_RX</text>
<text x="112" y="51.7">IMU_INT1</text>
<text x="112" y="49.1">SD_SPI_MOSI</text>
<text x="112" y="59.3">USB_D-</text>
<text x="112" y="54.2">UART1_TX</text>
<text x="112" y="56.7">UART1_RX</text>
<text x="112" y="61.8">USB_D+</text>
<text x="22.5" y="69.4">MAG_INT1</text>
<text x="22.9" y="72">IMU_INT2</text>
<text x="112" y="69.4">BUZZER</text>
<text x="22.5" y="77.1">I2C3_SDA</text>
<text x="22.6" y="74.5">I2C3_SCL</text>
<text x="112" y="74.5">LCD_DC</text>
<text x="112" y="77.1">LCD_RST</text>
<text x="22" y="82.1">UART4_RX</text>
<text x="22.3" y="79.6">UART4_TX</text>
<text x="112" y="82.1">CAN3_RX</text>
<text x="112" y="79.6">LCD_LED</text>
<text x="22.3" y="84.7">UART5_TX</text>
<text x="112" y="89.8">CAN2_TX</text>
<text x="112" y="87.2">CAN2_RX</text>
<text x="112" y="84.7">CAN3_TX</text>
<text x="112" y="97.4">CAN1_TX</text>
<text x="112" y="99.9">UART3_TX</text>
<text x="112" y="107.5">LCD_SPI_SCK</text>
<text x="112" y="105">LCD_SPI_SS</text>
<text x="112" y="102.5">UART3_RX</text>
<text x="112" y="112.6">LCD_SPI_MOSI</text>
<text x="222.4" y="115.2">CAN1_RX</text>
</g>
<text font-size=".5" fill="#840000" x="269" y="146.9">Mounting</text>
</svg>
